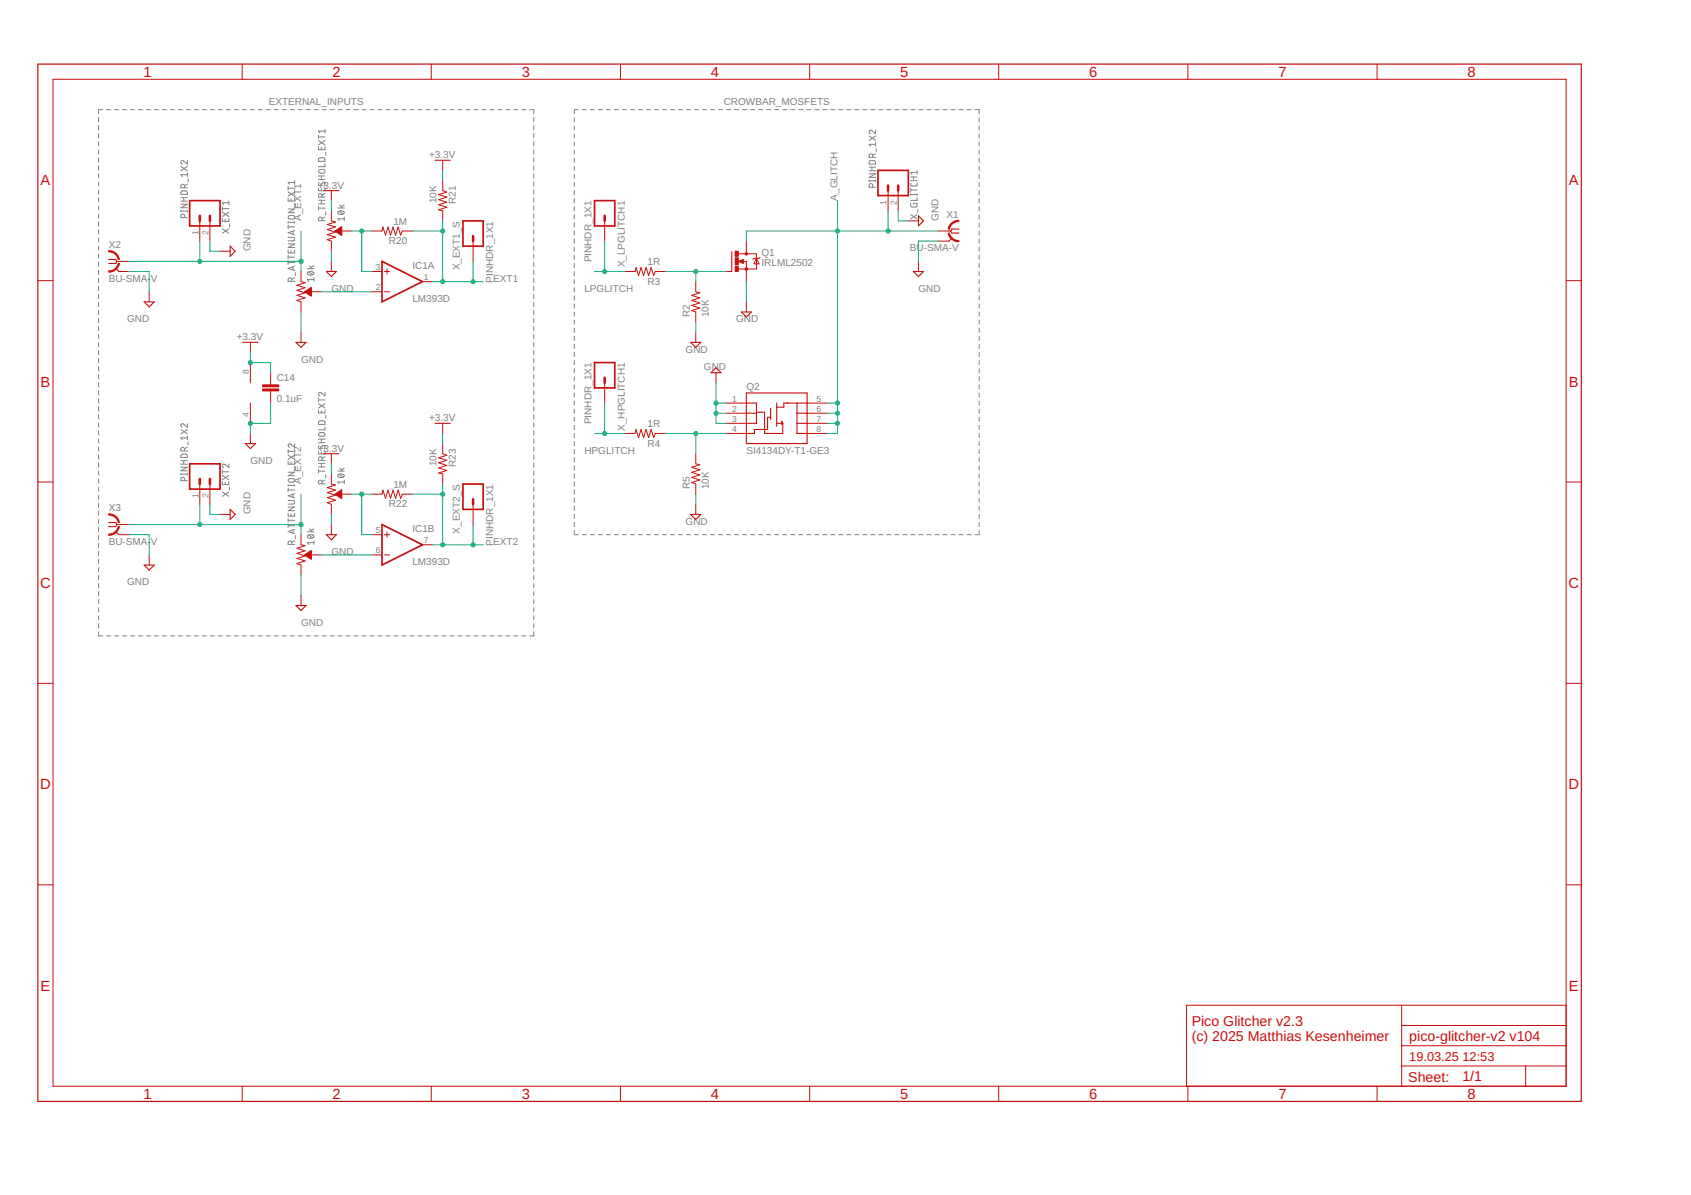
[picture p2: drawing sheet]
<svg xmlns="http://www.w3.org/2000/svg" width="297mm" height="210mm" viewBox="0 0 297 210" stroke-linecap="round" stroke-linejoin="round" font-family="sans-serif">
<g fill="none" stroke="#808080" stroke-width=".18">
<path d="M18 19.3h-.7v.7M18.7 19.3h.7M20.1 19.3h.7M21.5 19.3h.7M22.9 19.3h.7M24.3 19.3h.7M25.7 19.3h.7M27.1 19.3h.7M28.5 19.3h.7M30 19.3h.6M31.3 19.3h.7M32.7 19.3h.7"/>
<path d="M34.1 19.3h.8M35.6 19.3h.7M37 19.3h.7M38.4 19.3h.7M39.8 19.3h.7M41.2 19.3h.7M42.6 19.3h.7M44 19.3h.7M45.4 19.3h.7M46.8 19.3h.7M48.2 19.3h.7M49.6 19.3h.7"/>
<path d="M51 19.3h.7M52.4 19.3h.7M53.8 19.3h.7M55.2 19.3h.7M56.6 19.3h.7M58 19.3h.7M59.4 19.3h.7M60.8 19.3h.7M62.2 19.3h.7M63.6 19.3h.7M65 19.3h.7M66.4 19.3h.7"/>
<path d="M67.8 19.3h.7M69.2 19.3h.7M70.6 19.3h.7M72 19.3h.7M73.4 19.3h.7M74.8 19.3h.7M76.2 19.3h.7M77.6 19.3h.7M79 19.3h.7M80.4 19.3h.7M81.8 19.3h.7M83.2 19.3h.7"/>
<path d="M84.6 19.3h.7M86 19.3h.8M87.5 19.3h.7M88.9 19.3h.7M90.3 19.3h.7M91.7 19.3h.7M93.1 19.3h.7v.7M101.6 19.3h-.7v.7M102.3 19.3h.7M103.7 19.3h.7M105.1 19.3h.7M106.5 19.3h.7"/>
<path d="M107.9 19.3h.7M109.3 19.3h.7M110.7 19.3h.7M112.1 19.3h.8M113.6 19.3h.7M115 19.3h.7M116.4 19.3h.7M117.8 19.3h.7M119.2 19.3h.7M120.6 19.3h.7M122 19.3h.7M123.4 19.3h.7"/>
<path d="M124.8 19.3h.7M126.2 19.3h.7M127.6 19.3h.7M129 19.3h.8M130.5 19.3h.6M131.8 19.3h.8M133.3 19.3h.7M134.7 19.3h.7M136.1 19.3h.7M137.5 19.3h.7M138.9 19.3h.7M140.3 19.3h.7"/>
<path d="M141.7 19.3h.7M143.1 19.3h.7M144.5 19.3h.7M145.9 19.3h.7M147.3 19.3h.8M148.8 19.3h.7M150.2 19.3h.7M151.6 19.3h.7M153 19.3h.7M154.4 19.3h.7M155.8 19.3h.7M157.2 19.3h.7"/>
<path d="M158.6 19.3h.7M160 19.3h.7M161.4 19.3h.7M162.8 19.3h.7M164.3 19.3h.7M165.7 19.3h.7M167.1 19.3h.7M168.5 19.3h.7M169.9 19.3h.7M171.3 19.3h.7v.7M17.3 20.7v.7M17.3 22.1v.7"/>
<path d="M17.3 23.5v.7M17.3 24.9v.7M17.3 26.3v.7M17.3 27.7v.7M17.3 29.1v.7M17.3 30.5v.8M17.3 32v.7M17.3 33.4v.7M17.3 34.8v.7M17.3 36.2v.7M17.3 37.6v.7M17.3 39v.7"/>
<path d="M31.8 37v.2M31.8 37.1h1.1M31.8 35.9h1.1l-1.1 .6h1.1M31.8 35.3h1.1M31.8 34.7h1.1M31.8 29.2l1.1 .8M31.9 33.6l.8-.1 .2 .2v.4h-1.1zM32.3 34.7v.6M32.4 38.2l-.1-.5-.3-.1-.2 .2v.4h1.1M32.4 33l-.1-.6h-.4l-.1 .6h1.1M32.9 28.2v.6l-.6-.5a.31 .31 0 0 0-.5 .1 .31 .31 0 0 0 .2 .4M32.9 30.4v.6"/>
<path d="M32.9 37v.2M32.9 32.3l-.5 .3M32.9 30.7h-1.1l.2 .3M32.9 29.2l-1.1 .8M33 31.4v.5M39.1 38.4v.5h1.1v-.5M39.1 36.3v.7M39.1 37.3l1.1 .7M39.1 36.6h1.1M39.6 38.5v.4M40.2 35.3v.6M40.2 37.3l-1.1 .7"/>
<path d="M40.2 35.6h-1.1l.2 .3M40.3 39.3v.6M50.6 34.8v.5h1.2v-.5M50.6 32.7v.7M50.6 38.9v.3M50.6 39.5v.7M50.6 39.9h1.2M50.6 39.1h1.2M50.6 36.7h1.2l-1.2 .7h1.2M50.6 33.7l1.2 .8M50.6 33.1h1.2M50.7 38l.7-.2 .3 .2 .1 .2-.2 .3h-.8l-.2-.3z"/>
<path d="M51.1 34.9v.4M51.8 31.7v.7M51.8 38.9v.3M51.8 33.7l-1.2 .8M51.8 32h-1.2l.3 .4M51.9 35.8v.5M55.9 36.6h1.2M55.9 35.8h1.2M55.9 33v.5h1.2v-.5M55.9 23.7v.7M55.9 25.8v.5h1.2v-.5M55.9 36.2v.7"/>
<path d="M55.9 35.2h1.2M55.9 31.5h1.2M55.9 30.9h1.2M55.9 24.7l1.2 .7M55.9 24h1.2M56 29.9l.9-.1 .2 .4-.2 .2h-.6l-.3-.2zM56 32.1a.28 .28 0 0 0 0 .4 .28 .28 0 0 0 .4 0l.2-.4a.29 .29 0 0 1 .5 0 .29 .29 0 0 1-.1 .4l-.1 .1M56 27.8l.9-.1 .2 .2v.4h-1.2zM56.5 25.9v.4M56.5 30.9v.6M56.5 33.1v.4M56.5 35.2v.6"/>
<path d="M56.6 38.8l-.1-.6h-.4l-.2 .6h1.2M56.6 34.6l-.1-.5h-.4l-.2 .5h1.2M57.1 38.1l-.5 .3M57.1 34l-.5 .2M57.1 22.7v.6M57.1 28.8v.5h-1.2M57.1 24.7l-1.2 .7M57.1 23h-1.2l.3 .3M57.2 26.7v.5M57.2 37.2v.5M59.3 36.5h1.2M59.4 37.2a.65 .65 0 0 1 1.1 .2 .63 .63 0 0 1-1.1-.1z"/>
<path d="M59.6 37.1l.6 .5M59.7 36l.4 .5M60.5 38.4h-1.2l.3 .4M60.5 38.1v.7M60.5 36l-.6 .3M93.8 20.7v.7M93.8 22.1v.7M93.8 23.5v.7M93.8 24.9v.7M93.8 26.3v.7M93.8 27.7v.7M93.8 29.1v.7"/>
<path d="M93.8 30.5v.8M93.8 32v.7M93.8 33.4v.7M93.8 34.8v.7M93.8 36.2v.7M93.8 37.6v.7M93.8 39v.7M100.9 20.7v.7M100.9 22.1v.7M100.9 23.5v.7M100.9 24.9v.8M100.9 26.4v.7"/>
<path d="M100.9 27.8v.7M100.9 29.2v.7M100.9 30.6v.7M100.9 32v.8M100.9 33.5v.7M100.9 34.9v.7M100.9 36.3v.7M100.9 37.7v.8M100.9 39.2v.7M152.7 31.6v.3M152.7 31.7h1.1M152.7 30.5h1.1l-1.1 .7h1.1"/>
<path d="M152.7 30h1.1M152.7 29.4h1.1M152.7 23.9l1.1 .8M152.8 28.3l.8-.1 .2 .2v.4h-1.1zM153.2 29.4v.6M153.3 32.9l-.1-.6h-.4l-.1 .6h1.1M153.3 27.6v-.3a.31 .31 0 0 0-.3-.3 .31 .31 0 0 0-.3 .3v.3h1.1M153.8 22.9v.6l-.6-.5a.31 .31 0 0 0-.5 .1 .31 .31 0 0 0 .2 .4M153.8 25v.7M153.8 31.6v.3M153.8 27l-.5 .3M153.8 25.4h-1.1l.2 .3"/>
<path d="M153.8 23.9l-1.1 .8M153.9 26.1v.5M160 35.7l.1 .6 .7 .1 .3-.2v-.5h-.6v.2M160 32.2v.4l.2 .1 .8-.1 .1-.4M160 31.7h1.1M160 37.7l1.1 .7M160 33.1v.6M160 34.1v.2M160 34.2h1.1M160 33.4h1.1M160 31.1h1.1M160.5 31.1v.6"/>
<path d="M161.1 37.7l-1.1 .7M161.1 30v.6M161.1 34.1v.2M161.1 34.7v.5h-1.1M161.1 30.3h-1.1l.2 .3M161.2 36.8v.5M172 20.7v.7M172 22.1v.7M172 23.5v.7M172 24.9v.8M172 26.4v.7M172 27.8v.7"/>
<path d="M172 29.2v.7M172 30.6v.7M172 32v.8M172 33.5v.7M172 34.9v.7M172 36.3v.7M172 37.7v.8M172 39.2v.7M17.3 40.4v.7M17.3 41.8v.7M17.3 43.2v.8M17.3 44.7v.7"/>
<path d="M17.3 46.1v.7M17.3 47.5v.7M17.3 48.9v.7M17.3 50.3v.7M17.3 51.7v.7M17.3 53.1v.7M17.3 54.5v.7M17.3 55.9v.8M17.3 57.4v.7M17.3 58.8v.7M39.1 40.2l1.1 .8M40.2 40.2l-1.1 .8"/>
<path d="M50.6 41.7h.8l.4 .2-.2 .4h-1M50.6 43.9v.5h1.2v-.5M50.6 44.9v.6M50.6 45.8v.6M50.6 46.1h1.2M50.6 45.2h1.2M50.6 42.8h1.2l-1.2 .7h1.2M51.1 44v.4M51.2 49.4l-.1-.5h-.4l-.1 .5h1.2M51.5 40.6v.5M51.5 46.9v.5M51.8 48.8l-.6 .2"/>
<path d="M51.8 46.8l-1.2 .3 1.2 .4M51.8 40.5l-1.2 .4 1.2 .4M51.9 47.9v.5M54 47.2h1.1M54.1 47.8a.63 .63 0 0 1 1 .3 .63 .63 0 0 1-1.1-.2zM54.3 47.8l.6 .5M54.4 46.7l.4 .5M55.1 49.1h-1.1l.3 .3M55.1 48.8v.6M55.1 46.7l-.5 .3M93.8 40.4v.7M93.8 41.8v.7"/>
<path d="M93.8 43.2v.8M93.8 44.7v.7M93.8 46.1v.7M93.8 47.5v.7M93.8 48.9v.7M93.8 50.3v.7M93.8 51.7v.7M93.8 53.1v.7M93.8 54.5v.7M93.8 55.9v.8M93.8 57.4v.7M93.8 58.8v.7"/>
<path d="M100.9 40.6v.7M100.9 42v.7M100.9 43.4v.8M100.9 44.9v.7M100.9 46.3v.7M100.9 47.7v.7M100.9 49.1v.7M100.9 50.5v.8M100.9 52v.7M100.9 53.4v.7M100.9 54.8v.7M100.9 56.2v.7"/>
<path d="M100.9 57.6v.8M100.9 59.1v.7M172 40.6v.7M172 42v.7M172 43.4v.8M172 44.9v.7M172 46.3v.7M172 47.7v.7M172 49.1v.7M172 50.5v.8M172 52v.7M172 53.4v.7"/>
<path d="M172 54.8v.7M172 56.2v.7M172 57.6v.8M172 59.1v.7M17.3 60.2v.7M17.3 61.6v.7M17.3 63v.7M17.3 64.4v.7M17.3 65.8v.7M17.3 67.2v.7M17.3 68.6v.8M17.3 70.1v.7"/>
<path d="M17.3 71.5v.7M17.3 72.9v.7M17.3 74.3v.7M17.3 75.7v.7M17.3 77.1v.7M17.3 78.5v.7M17.3 79.9v.7M31.8 75.4l1.1 .8M31.9 79.8h.8l.2 .1v.5h-1.1zM32.4 79.2l-.1-.6h-.3l-.2 .1v.5h1.1M32.9 74.4v.7l-.6-.6a.32 .32 0 0 0-.5 .1 .32 .32 0 0 0 .2 .5M32.9 76.6v.6"/>
<path d="M32.9 78.6l-.5 .2M32.9 76.9h-1.1l.2 .3M32.9 75.4l-1.1 .8M33 77.7v.4M50.6 79v.6M50.6 79.9l1.2 .8M50.6 79.3h1.2M51.8 78v.6l-.7-.6a.31 .31 0 0 0-.5 .1 .31 .31 0 0 0 .3 .5M51.8 79.9l-1.2 .8M55.9 79.2v.5h1.2v-.5M55.9 69.9v.7M55.9 72v.5h1.2v-.5"/>
<path d="M55.9 77.8h1.2M55.9 77.1h1.2M55.9 70.9l1.2 .8M55.9 70.3h1.2M56 74.1l.3-.2h.6l.2 .2v.4h-1.2zM56 76.1l.8-.1 .2 .1 .1 .3-.2 .2h-.8l-.1-.2zM56 78.3a.28 .28 0 0 0 0 .4 .28 .28 0 0 0 .4 0l.3-.4a.32 .32 0 0 1 .4 .1 .32 .32 0 0 1-.2 .4M56.5 72.1v.4M56.5 77.1v.7M56.5 79.4v.3M57.1 68.9v.7l-.6-.6a.31 .31 0 0 0-.6 .1 .31 .31 0 0 0 .3 .5M57.1 75v.5h-1.2"/>
<path d="M57.1 70.9l-1.2 .8M57.2 73v.5M93.8 60.2v.7M93.8 61.6v.7M93.8 63v.7M93.8 64.4v.7M93.8 65.8v.7M93.8 67.2v.7M93.8 68.6v.8M93.8 70.1v.7M93.8 71.5v.7M93.8 72.9v.7"/>
<path d="M93.8 74.3v.7M93.8 75.7v.7M93.8 77.1v.7M93.8 78.5v.7M93.8 79.9v.7M100.9 60.5v.7M100.9 61.9v.7M100.9 63.3v.8M100.9 64.7v.8M100.9 66.2v.7M100.9 67.6v.7M100.9 69v.7"/>
<path d="M100.9 70.4v.8M100.9 71.9v.7M100.9 73.3v.7M100.9 74.7v.7M100.9 76.1v.8M100.9 77.6v.7M100.9 79v.7M172 60.5v.7M172 61.9v.7M172 63.3v.8M172 64.7v.8M172 66.2v.7"/>
<path d="M172 67.6v.7M172 69v.7M172 70.4v.8M172 71.9v.7M172 73.3v.7M172 74.7v.7M172 76.1v.8M172 77.6v.7M172 79v.7M17.3 81.3v.8M17.3 82.8v.7M17.3 84.2v.7"/>
<path d="M17.3 85.6v.7M17.3 87v.7M17.3 88.4v.7M17.3 89.8v.7M17.3 91.2v.7M17.3 92.6v.7M17.3 94v.8M17.3 95.5v.7M17.3 96.9v.7M17.3 98.3v.7M17.3 99.7v.7M31.8 83.2v.2"/>
<path d="M31.8 83.3h1.1M31.8 82.1h1.1l-1.1 .6h1.1M31.8 81.5h1.1M31.8 80.9h1.1M32.3 80.9v.6M32.4 84.4l-.1-.5-.3-.1-.2 .2v.4h1.1M32.9 83.2v.2M39.1 84.6v.5h1.1v-.5M39.1 82.5v.7M39.1 86.4l1.1 .8M39.1 83.5l1.1 .8M39.1 82.9h1.1"/>
<path d="M39.6 84.7v.4M40.2 81.5v.6l-.6-.5a.31 .31 0 0 0-.5 .1 .31 .31 0 0 0 .2 .4M40.2 86.4l-1.1 .8M40.2 83.5l-1.1 .8M40.3 85.6v.5M50.6 87.9h1l.2 .3-.2 .3h-1M50.6 81v.5h1.2v-.5M50.6 85.1v.3M50.6 85.7v.7M50.6 90.1v.6h1.2v-.6M50.6 91.1v.6M50.6 92v.6"/>
<path d="M50.6 92.4h1.2M50.6 91.4h1.2M50.6 89.1h1.2l-1.2 .6h1.2M50.6 86.1h1.2M50.6 85.3h1.2M50.6 83h1.2l-1.2 .6h1.2M50.7 84.2l.2-.1h.7l.2 .4-.2 .2h-.7l-.3-.2zM51.1 81.2v.3M51.1 90.3v.4M51.2 95.6l-.1-.5h-.4l-.1 .5h1.2M51.5 86.8v.6M51.5 93.1v.5"/>
<path d="M51.8 85.1v.3M51.8 95l-.6 .2M51.8 93l-1.2 .4 1.2 .3M51.8 86.7l-1.2 .4 1.2 .4M51.9 82v.5M51.9 94.1v.5M54 93.4h1.1M54.1 94.1a.64 .64 0 0 1 1 .2 .61 .61 0 0 1-.6 .3 .61 .61 0 0 1-.5-.5zM54.3 94l.6 .5M54.4 92.9l.4 .5M55.1 95v.6M55.1 95.3h-1.1l.3 .3"/>
<path d="M55.1 92.9l-.5 .3M55.9 82.4v.7M55.9 82.8h1.2M55.9 82h1.2M55.9 81.4h1.2M56.5 81.4v.6M56.6 85l-.1-.6h-.4l-.2 .6h1.2M56.6 80.9l-.1-.6h-.4l-.2 .6h1.2M57.1 84.3l-.5 .3M57.1 80.2l-.5 .3M57.2 83.4v.5M59.3 82.7h1.2"/>
<path d="M59.4 83.4a.64 .64 0 0 1 1.1 .3 .61 .61 0 0 1-.7 .2 .61 .61 0 0 1-.4-.4zM59.6 83.3l.6 .5M59.7 82.2l.4 .5M60.5 84.3v.7M60.5 84.7h-1.2l.3 .3M60.5 82.2l-.6 .3M93.8 81.3v.8M93.8 82.8v.7M93.8 84.2v.7M93.8 85.6v.7M93.8 87v.7M93.8 88.4v.7"/>
<path d="M93.8 89.8v.7M93.8 91.2v.7M93.8 92.6v.7M93.8 94v.8M93.8 95.5v.7M93.8 96.9v.7M93.8 98.3v.7M93.8 99.7v.7M100.9 80.4v.7M100.9 81.8v.7M100.9 83.2v.8M100.9 84.7v.7"/>
<path d="M100.9 86.1v.7M100.9 87.5v.7M100.9 88.9v.7M100.9 90.3v.8M100.9 91.8v.7M100.9 93.2v.7h.7M102.3 93.9h.7M103.7 93.9h.7M105.1 93.9h.7M106.5 93.9h.7M107.9 93.9h.7M109.3 93.9h.7"/>
<path d="M110.7 93.9h.7M112.1 93.9h.8M113.6 93.9h.7M115 93.9h.7M116.4 93.9h.7M117.8 93.9h.7M119.2 93.9h.7M120.6 93.9h.7M122 93.9h.7M123.4 93.9h.7M124.8 93.9h.7M126.2 93.9h.7"/>
<path d="M127.6 93.9h.7M129 93.9h.8M130.5 93.9h.6M131.8 93.9h.8M133.3 93.9h.7M134.7 93.9h.7M136.1 93.9h.7M137.5 93.9h.7M138.9 93.9h.7M140.3 93.9h.7M141.7 93.9h.7M143.1 93.9h.7"/>
<path d="M144.5 93.9h.7M145.9 93.9h.7M147.3 93.9h.8M148.8 93.9h.7M150.2 93.9h.7M151.6 93.9h.7M153 93.9h.7M154.4 93.9h.7M155.8 93.9h.7M157.2 93.9h.7M158.6 93.9h.7M160 93.9h.7"/>
<path d="M161.4 93.9h.7M162.8 93.9h.7M164.3 93.9h.7M165.7 93.9h.7M167.1 93.9h.7M168.5 93.9h.7M169.9 93.9h.7M172 80.4v.7M172 81.8v.7M172 83.2v.8M172 84.7v.7M172 86.1v.7"/>
<path d="M172 87.5v.7M172 88.9v.7M172 90.3v.8M172 91.8v.7M172 93.2v.7h-.7M17.3 101.1v.7M17.3 102.5v.7M17.3 103.9v.7M17.3 105.3v.7M17.3 106.7v.8M17.3 108.2v.7M17.3 109.6v.7"/>
<path d="M17.3 111v.7h.7M18.7 111.7h.7M20.1 111.7h.7M21.5 111.7h.7M22.9 111.7h.7M24.3 111.7h.7M25.7 111.7h.7M27.1 111.7h.7M28.5 111.7h.7M30 111.7h.6M31.3 111.7h.7M32.7 111.7h.7"/>
<path d="M34.1 111.7h.8M35.6 111.7h.7M37 111.7h.7M38.4 111.7h.7M39.8 111.7h.7M41.2 111.7h.7M42.6 111.7h.7M44 111.7h.7M45.4 111.7h.7M46.8 111.7h.7M48.2 111.7h.7M49.6 111.7h.7"/>
<path d="M51 111.7h.7M52.4 111.7h.7M53.8 111.7h.7M55.2 111.7h.7M56.6 111.7h.7M58 111.7h.7M59.4 111.7h.7M60.8 111.7h.7M62.2 111.7h.7M63.6 111.7h.7M65 111.7h.7M66.4 111.7h.7"/>
<path d="M67.8 111.7h.7M69.2 111.7h.7M70.6 111.7h.7M72 111.7h.7M73.4 111.7h.7M74.8 111.7h.7M76.2 111.7h.7M77.6 111.7h.7M79 111.7h.7M80.4 111.7h.7M81.8 111.7h.7M83.2 111.7h.7"/>
<path d="M84.6 111.7h.7M86 111.7h.8M87.5 111.7h.7M88.9 111.7h.7M90.3 111.7h.7M91.7 111.7h.7M93.8 101.1v.7M93.8 102.5v.7M93.8 103.9v.7M93.8 105.3v.7M93.8 106.7v.8M93.8 108.2v.7"/>
<path d="M93.8 109.6v.7M93.8 111v.7h-.7"/>
</g>
<g fill="none" stroke="#c90d0c" stroke-width=".19">
<path d="M56.9 33.5h2.6M76.4 28.2h2.7M161.3 37.9l.9 .9-.9 .9zM19.1 45.6h1.2l.2 .3-.2 .4h-1.2M20.3 47.2l.6 .5M25.3 53h1.8l-.9 .9zM40.4 43.2l.9 .9-.9 .9zM57.3 47.7h1.8l-.9 .9zM128.5 44.2v3.5M130.2 54.8h1.8l-.9 .9zM160.4 47.7h1.8l-.9 .9zM167.2 41.8l-.5 .6"/>
<path d="M168.4 40.2h-1.2l-.2 .4 .2 .3h1.2M42.7 60.1h2.6M43.1 77.9h1.8l-.9 .9zM52 60.1h1.8l-.9 .9zM56.9 79.7h2.6M76.4 74.4h2.7M121.3 60.1h1.8l-.9 .9zM125.8 64.6l.9 .9h-1.8zM131.1 69h10.7v8.9h-10.7zM131.1 70.8h1.8v3.6h-1.8M131.1 72.6h1.8M133.1 72.4h1.2v3.7h3.2v-1.7"/>
<path d="M135.4 73.3h-.6v2.1h-2.3v.7h-1.2M135.4 71.7v2M136.4 74.4h1.1M136.4 70.8v4.1M137.3 74l.2 .4-.2 .1zM140 72.6h1.8M140 74.4h1.8M140 70.8v5.3h1.8M141.8 70.8h-4.1v.7h-1.3M19.1 91.8h1.2l.2 .3-.2 .4h-1.2M20.3 93.4l.6 .5M25.3 99.3h1.8l-.9 .8z"/>
<path d="M40.4 89.5l.9 .9-.9 .8zM57.3 93.9h1.8l-.9 .9zM121.3 90.4h1.8l-.9 .8zM52 106.4h1.8l-.9 .9z"/>
</g>
<g fill="none" stroke="#c90d0c" stroke-width=".18">
<path d="M9.3 13.9h265.8v176.9h-265.8zM42.5 11.3v2.6M75.8 11.3v2.6M109 11.3v2.6M142.2 11.3v2.6M175.4 11.3v2.6M208.7 11.3v2.6M241.9 11.3v2.6M35.1 38.8v3.6M36.9 38.8v3.6M58.2 33.5v1.7M58.2 37v1.8l.7 .2-1.4 .4 1.4 .5-1.4 .4 1.4 .5-1.4 .4 1.4 .5-1.4 .4 .7 .3v1.7"/>
<path d="M77.8 31.7v1.8l.7 .2-1.5 .5 1.5 .4-1.5 .5 1.5 .4-1.5 .5 1.5 .4-1.5 .5 .8 .1v1.8M77.8 28.2v1.7M106.2 38.8v3.6M156 33.5v3.5M157.8 33.5v3.5M159.6 38.8h1.7M6.6 49.3h2.7M20.5 45.9h2.1M20.9 47.7h1.7M26.2 51.2v1.8M38.7 44.1h1.7M52.9 47.7v1.8l.7 .2-1.4 .4 1.4 .4-1.4 .5 1.4 .4-1.4 .5 1.4 .4-1.4 .5 .7 .2v1.8"/>
<path d="M52.9 58.4v1.7M54.7 51.2h1.7M58.2 45.9v1.8M60 40.6h1.8M65.3 40.6h1.8l.2-.7 .4 1.4 .5-1.4 .4 1.4 .4-1.4 .5 1.4 .4-1.4 .5 1.4 .3-.7h1.7M65.3 47.7h1.8M65.3 51.2h1.8M67.5 47.7h.9M67.5 51.2h.9M68 47.2v.9M74.2 49.5h1.8M83.1 42.4v3.5"/>
<path d="M109.8 47.7h1.7l.2-.7 .5 1.4 .4-1.4 .5 1.4 .4-1.4 .4 1.4 .5-1.4 .4 1.4 .3-.7h1.8M122.2 49.5v1.7l.7 .2-1.4 .5 1.4 .4-1.4 .5 1.4 .4-1.4 .5 1.4 .4-1.4 .4 .7 .3v1.8M122.2 58.4v1.7M127.6 47.7h.9M129.7 44.6h3.2v2.6h-3.2M129.7 45.9l.9-.3v.7zM130.5 45.9h.6v3.6M131.1 42.4v2.2M131.1 53v1.8M132.9 45.4l.4 1h-.9zM133.5 45.2l-.2 .2h-.9l-.2 .2M161.3 45.9v1.8"/>
<path d="M164.9 40.6h2.1M164.9 42.4h1.8M275.1 49.3h2.7M44 60.1v1.8M44 63.7v3.5M44 70.8v3.6M44 76.1v1.8M47.5 65.5v2.1M47.5 68.7v2.1M58.2 79.7v1.8M77.8 74.4v1.7M77.8 77.9v1.8l.7 .3-1.5 .4 1.5 .5-1.5 .4 1.5 .4-1.5 .5 1.5 .4-1.5 .5 .8 .1v1.8"/>
<path d="M106.2 67.2v3.6M109.8 76.1h1.7l.2-.7 .5 1.5 .4-1.5 .5 1.5 .4-1.5 .4 1.5 .5-1.5 .4 1.5 .3-.8h1.8M122.2 79.7v1.8l.7 .1-1.4 .5 1.4 .4-1.4 .5 1.4 .4-1.4 .5 1.4 .4-1.4 .5 .7 .2v1.8M125.8 65.5v1.7M127.6 70.8h3.5M127.6 72.6h3.5M127.6 74.4h3.5M127.6 76.1h3.5M141.8 70.8h3.5M141.8 72.6h3.5M141.8 74.4h3.5M141.8 76.1h3.5"/>
<path d="M6.6 84.7h2.7M20.5 92.1h2.1M20.9 93.9h1.7M26.2 97.5v1.8M35.1 85v3.6M36.9 85v3.6M38.7 90.4h1.7M52.9 93.9v1.8l.7 .2-1.4 .4 1.4 .5-1.4 .4 1.4 .4-1.4 .5 1.4 .4-1.4 .5 .7 .3v1.7M54.7 97.5h1.7M58.2 83.2v1.8l.7 .2-1.4 .4 1.4 .5-1.4 .4 1.4 .5-1.4 .4 1.4 .5-1.4 .4 .7 .3v1.8M58.2 92.1v1.8M60 86.8h1.8"/>
<path d="M65.3 93.9h1.8M65.3 97.5h1.8M65.3 86.8h1.8l.2-.7 .4 1.4 .5-1.4 .4 1.4 .4-1.4 .5 1.4 .4-1.4 .5 1.4 .3-.7h1.7M67.5 93.9h.9M67.5 97.5h.9M68 93.5v.9M74.2 95.7h1.8M83.1 88.6v3.5M122.2 88.6v1.8M275.1 84.7h2.7M52.9 104.6v1.8M6.6 120h2.7"/>
<path d="M275.1 120h2.7M6.6 155.4h2.7M275.1 155.4h2.7M246.2 176.6v14.2M275.1 176.6h-66.7v14.2M42.5 190.8v2.7M75.8 190.8v2.7M109 190.8v2.7M142.2 190.8v2.7M175.4 190.8v2.7M208.7 190.8v2.7M241.9 190.8v2.7"/>
<path d="M246.2 187.2h28.9M246.2 183.7h28.9M246.2 180.1h28.9M268 187.2v3.6"/>
</g>
<g fill="#c90d0c" stroke="#c90d0c" stroke-width=".18">
<path d="M166.9 39.4a1.95 1.95 0 0 1 1.5-.7v.2h-.3a1.64 1.64 0 0 0-1.3 1.4l-.2-.1v-.2z" fill-rule="evenodd"/>
<path d="M166.6 41l.2-.1 .2 .6a1.59 1.59 0 0 0 1.4 .7v.3a1.83 1.83 0 0 1-1.8-1.5z" fill-rule="evenodd"/>
<path d="M130.9 47.1h.4v.3h-.4z" fill-rule="evenodd"/>
<path d="M130.9 44.4h.4v.3h-.4z" fill-rule="evenodd"/>
<path d="M19.1 44a1.88 1.88 0 0 1 1.9 1.6h-.2l-.3-.6a1.66 1.66 0 0 0-1.4-.8z" fill-rule="evenodd"/>
<path d="M19.1 47.6a1.62 1.62 0 0 0 1.7-1.4l.2 .1a1.83 1.83 0 0 1-1.9 1.5z" fill-rule="evenodd"/>
<path d="M53.5 51.3l1.2-.8v1.5z" fill-rule="evenodd"/>
<path d="M58.8 40.6l1.2-.8v1.5z" fill-rule="evenodd"/>
<path d="M19.1 90.3a1.83 1.83 0 0 1 1.9 1.5h-.2a1.64 1.64 0 0 0-1.7-1.3z" fill-rule="evenodd"/>
<path d="M19.1 93.8l.9-.3 .5-.4 .3-.6h.2a1.83 1.83 0 0 1-1.9 1.5z" fill-rule="evenodd"/>
<path d="M53.5 97.5l1.2-.8v1.5z" fill-rule="evenodd"/>
<path d="M58.8 86.8l1.2-.7v1.4z" fill-rule="evenodd"/>
</g>
<path d="M33.3 35.2h5.4v4.5h-5.4zM81.3 38.8h3.6v4.4h-3.6zM104.4 35.2h3.6v4.5h-3.6zM154.2 29.9h5.4v4.5h-5.4zM67.1 45.9l7.1 3.6-7.1 3.5zM104.4 63.7h3.6v4.4h-3.6zM33.3 81.5h5.4v4.4h-5.4zM67.1 92.1l7.1 3.6-7.1 3.6zM81.3 85h3.6v4.5h-3.6z" fill="none" stroke="#c90d0c" stroke-width=".3"/>
<path d="M35.1 37.9v.9M36.9 37.9v.9M106.2 37.9v.9M156 32.6v.9M157.8 32.6v.9M83.1 41.5v.9M106.2 66.4v.8M35.1 84.1v.9M36.9 84.1v.9M83.1 87.7v.9" fill="none" stroke="#c90d0c" stroke-width=".44"/>
<path d="M130.5 45.7l-.6 .2 .6 .2v-.2h-.2" fill="none" stroke="#c90d0c" stroke-width=".23"/>
<g fill="#c90d0c" stroke="#c90d0c" stroke-width=".18">
<path d="M129.1 46.8h.6v.9h-.6z"/>
<path d="M129.1 44.1h.6v.9h-.6z"/>
<path d="M129.1 45.3h.6v1.2h-.6z"/>
<path d="M46.1 68.3h2.9v.4h-2.9z"/>
<path d="M46.1 67.6h2.9v.3h-2.9z"/>
</g>
<path d="M6.6 11.3h271.2v182.2h-271.2z" fill="none" stroke="#c90d0c" stroke-width=".21"/>
<g fill="none" stroke="#0dab76" stroke-width=".18">
<path d="M58.2 35.2v1.8M77.8 29.9v1.8M77.8 38.8v10.7M147.1 35.2v40.9h-1.8M156 37v3.6M157.8 37v1.8h1.8M22.6 47.7h3.6v3.5M22.6 45.9h30.3M35.1 42.4v3.5M36.9 42.4v1.7h1.8M52.9 40.6v7.1M52.9 54.8v3.6"/>
<path d="M56.4 51.2h8.9M58.2 44.1v1.8M61.8 40.6h3.5M63.5 40.6v7.1h1.8M72.4 40.6h5.4M76 49.5h8.9M83.1 45.9v3.6M104.4 47.7h5.4M106.2 42.4v5.3M116.9 47.7h10.7M122.2 47.7v1.8M122.2 56.6v1.8"/>
<path d="M131.1 49.5v3.5M164.9 42.4h-3.6v3.5M164.9 40.6h-33.8v1.8M44 61.9v1.8h3.5v1.8M47.5 70.8v3.6h-3.5v1.7M77.8 76.1v1.8M104.4 76.1h5.4M106.2 70.8v5.3M116.9 76.1h10.7M122.2 76.1v3.6M125.8 67.2v7.2h1.8M125.8 72.6h1.8"/>
<path d="M125.8 70.8h1.8M145.3 74.4h1.8M145.3 72.6h1.8M145.3 70.8h1.8M22.6 93.9h3.6v3.6M22.6 92.1h30.3M35.1 88.6v3.5M36.9 88.6v1.8h1.8M52.9 86.8v7.1M56.4 97.5h8.9M58.2 81.5v1.7M58.2 90.4v1.7"/>
<path d="M61.8 86.8h3.5M63.5 86.8v7.1h1.8M72.4 86.8h5.4M76 95.7h8.9M77.8 85v10.7M83.1 92.1v3.6M122.2 86.8v1.8M52.9 101v3.6"/>
</g>
<g fill="#0dab76" stroke="#0dab76" stroke-width=".18">
<circle cx="125.8" cy="72.6" r=".36"/>
<circle cx="125.8" cy="70.8" r=".36"/>
<circle cx="44" cy="74.4" r=".36"/>
<circle cx="122.2" cy="47.7" r=".36"/>
<circle cx="122.2" cy="76.1" r=".36"/>
<circle cx="35.1" cy="45.9" r=".36"/>
<circle cx="52.9" cy="45.9" r=".36"/>
<circle cx="44" cy="63.7" r=".36"/>
<circle cx="63.5" cy="40.6" r=".36"/>
<circle cx="77.8" cy="40.6" r=".36"/>
<circle cx="77.8" cy="49.5" r=".36"/>
<circle cx="83.1" cy="49.5" r=".36"/>
<circle cx="63.5" cy="86.8" r=".36"/>
<circle cx="77.8" cy="86.8" r=".36"/>
<circle cx="77.8" cy="95.7" r=".36"/>
<circle cx="83.1" cy="95.7" r=".36"/>
<circle cx="35.1" cy="92.1" r=".36"/>
<circle cx="52.9" cy="92.1" r=".36"/>
<circle cx="106.2" cy="76.1" r=".36"/>
<circle cx="106.2" cy="47.7" r=".36"/>
<circle cx="147.1" cy="40.6" r=".36"/>
<circle cx="147.1" cy="74.4" r=".36"/>
<circle cx="147.1" cy="72.6" r=".36"/>
<circle cx="147.1" cy="70.8" r=".36"/>
<circle cx="156" cy="40.6" r=".36"/>
</g>
<g font-size="2.6" fill="#c90d0c">
<text x="25.2" y="13.5">1</text>
<text x="58.4" y="13.5">2</text>
<text x="91.7" y="13.5">3</text>
<text x="124.9" y="13.5">4</text>
<text x="158.1" y="13.5">5</text>
<text x="191.3" y="13.5">6</text>
<text x="224.6" y="13.5">7</text>
<text x="257.8" y="13.5">8</text>
<text x="7.1" y="32.5">A</text>
<text x="275.6" y="32.5">A</text>
<text x="7.1" y="67.9">B</text>
<text x="275.6" y="67.9">B</text>
<text x="7.1" y="103.3">C</text>
<text x="275.5" y="103.3">C</text>
<text x="7.1" y="138.6">D</text>
<text x="275.5" y="138.6">D</text>
<text x="7.1" y="174">E</text>
<text x="275.6" y="174">E</text>
<text x="25.2" y="193">1</text>
<text x="58.4" y="193">2</text>
<text x="91.7" y="193">3</text>
<text x="124.9" y="193">4</text>
<text x="158.1" y="193">5</text>
<text x="191.3" y="193">6</text>
<text x="224.6" y="193">7</text>
<text x="257.8" y="193">8</text>
</g>
<g font-size="2.5" fill="#c90d0c">
<text x="209.3" y="180.1">Pico Glitcher v2.3</text>
<text x="209.3" y="182.8">(c) 2025 Matthias Kesenheimer</text>
<text x="247.6" y="182.8">pico-glitcher-v2 v104</text>
<text x="247.4" y="190">Sheet:</text>
<text x="256.9" y="189.9">1/1</text>
</g>
<g font-size="2.2" fill="#c90d0c">
<text x="247.6" y="186.4">19.03.25</text>
<text x="256.9" y="186.4">12:53</text>
</g>
<g font-size="1.8" fill="#808080">
<text x="47.2" y="18.4">EXTERNAL_INPUTS</text>
<text x="127.1" y="18.4">CROWBAR_MOSFETS</text>
<text x="75.4" y="27.8">+3.3V</text>
<text x="55.8" y="33.1">+3.3V</text>
<text x="76.7" y="35.7" transform="rotate(-90 76.7 35.7)">10K</text>
<text x="80.1" y="35.8" transform="rotate(-90 80.1 35.8)">R21</text>
<text x="147.1" y="35.3" transform="rotate(-90 147.1 35.3)">A_GLITCH</text>
<text x="52.9" y="38.8" transform="rotate(-90 52.9 38.8)">A_EXT1</text>
<text x="69.1" y="39.5">1M</text>
<text x="164.9" y="38.8" transform="rotate(-90 164.9 38.8)">GND</text>
<text x="166.3" y="38.3">X1</text>
<text x="19.1" y="43.6">X2</text>
<text x="44" y="44.1" transform="rotate(-90 44 44.1)">GND</text>
<text x="68.3" y="42.9">R20</text>
<text x="72.4" y="47.3">IC1A</text>
<text x="80.8" y="47.5" transform="rotate(-90 80.8 47.5)">X_EXT1_S</text>
<text x="103.9" y="46.1" transform="rotate(-90 103.9 46.1)">PINHDR_1X1</text>
<text x="109.8" y="47" transform="rotate(-90 109.8 47)">X_LPGLITCH1</text>
<text x="113.7" y="46.6">1R</text>
<text x="133.8" y="46.8">IRLML2502</text>
<text x="133.8" y="45">Q1</text>
<text x="159.8" y="44.1">BU-SMA-V</text>
<text x="19.1" y="49.5">BU-SMA-</text>
<text x="26.5" y="49.5">V</text>
<text x="58.2" y="51.3">GND</text>
<text x="72.4" y="53">LM393D</text>
<text x="86.7" y="49.6" transform="rotate(-90 86.7 49.6)">PINHDR_1X1</text>
<text x="86.7" y="49.5">EXT1</text>
<text x="102.7" y="51.3">LPGLITCH</text>
<text x="113.7" y="50">R3</text>
<text x="161.3" y="51.3">GND</text>
<text x="22.3" y="56.6">GND</text>
<text x="41.6" y="59.8">+3.3V</text>
<text x="121.2" y="55.7" transform="rotate(-90 121.2 55.7)">R2</text>
<text x="124.5" y="55.7" transform="rotate(-90 124.5 55.7)">10K</text>
<text x="129.3" y="56.6">GND</text>
<text x="52.9" y="63.7">GND</text>
<text x="120.4" y="61.9">GND</text>
<text x="123.7" y="64.9">GND</text>
<text x="48.6" y="70.5">0.1uF</text>
<text x="48.6" y="67">C14</text>
<text x="131.1" y="68.5">Q2</text>
<text x="75.4" y="74">+3.3V</text>
<text x="103.9" y="74.5" transform="rotate(-90 103.9 74.5)">PINHDR_1X1</text>
<text x="109.8" y="75.7" transform="rotate(-90 109.8 75.7)">X_HPGLITCH1</text>
<text x="113.7" y="75.1">1R</text>
<text x="44" y="81.5">GND</text>
<text x="55.8" y="79.3">+3.3V</text>
<text x="76.7" y="81.9" transform="rotate(-90 76.7 81.9)">10K</text>
<text x="80.1" y="82" transform="rotate(-90 80.1 82)">R23</text>
<text x="102.7" y="79.7">HPGLITCH</text>
<text x="113.7" y="78.4">R4</text>
<text x="131.1" y="79.7">SI4134DY-T1-GE3</text>
<text x="19.1" y="89.8">X3</text>
<text x="52.9" y="85" transform="rotate(-90 52.9 85)">A_EXT2</text>
<text x="68.3" y="89.1">R22</text>
<text x="69.1" y="85.7">1M</text>
<text x="121.2" y="85.9" transform="rotate(-90 121.2 85.9)">R5</text>
<text x="124.5" y="85.9" transform="rotate(-90 124.5 85.9)">10K</text>
<text x="19.1" y="95.7">BU-SMA-</text>
<text x="26.5" y="95.7">V</text>
<text x="44" y="90.4" transform="rotate(-90 44 90.4)">GND</text>
<text x="72.4" y="93.5">IC1B</text>
<text x="80.8" y="93.7" transform="rotate(-90 80.8 93.7)">X_EXT2_S</text>
<text x="86.7" y="95.9" transform="rotate(-90 86.7 95.9)">PINHDR_1X1</text>
<text x="86.7" y="95.7">EXT2</text>
<text x="120.4" y="92.1">GND</text>
<text x="58.2" y="97.5">GND</text>
<text x="72.4" y="99.2">LM393D</text>
<text x="22.3" y="102.8">GND</text>
<text x="52.9" y="109.9">GND</text>
</g>
<g font-size="1.5" fill="#808080">
<text x="155.7" y="35.9" transform="rotate(-90 155.7 35.9)">1</text>
<text x="157.5" y="35.9" transform="rotate(-90 157.5 35.9)">2</text>
<text x="34.8" y="41.3" transform="rotate(-90 34.8 41.3)">1</text>
<text x="36.6" y="41.3" transform="rotate(-90 36.6 41.3)">2</text>
<text x="66" y="47.4">3</text>
<text x="66" y="51">2</text>
<text x="74.5" y="49.2">1</text>
<text x="43.7" y="65.6" transform="rotate(-90 43.7 65.6)">8</text>
<text x="128.6" y="70.6">1</text>
<text x="143.4" y="70.6">5</text>
<text x="43.7" y="73.3" transform="rotate(-90 43.7 73.3)">4</text>
<text x="128.6" y="72.3">2</text>
<text x="128.6" y="74.1">3</text>
<text x="128.6" y="75.9">4</text>
<text x="143.4" y="75.9">8</text>
<text x="143.4" y="74.1">7</text>
<text x="143.4" y="72.3">6</text>
<text x="34.8" y="87.5" transform="rotate(-90 34.8 87.5)">1</text>
<text x="36.6" y="87.5" transform="rotate(-90 36.6 87.5)">2</text>
<text x="66" y="93.7">5</text>
<text x="74.5" y="95.4">7</text>
<text x="66" y="97.2">6</text>
</g>
</svg>
